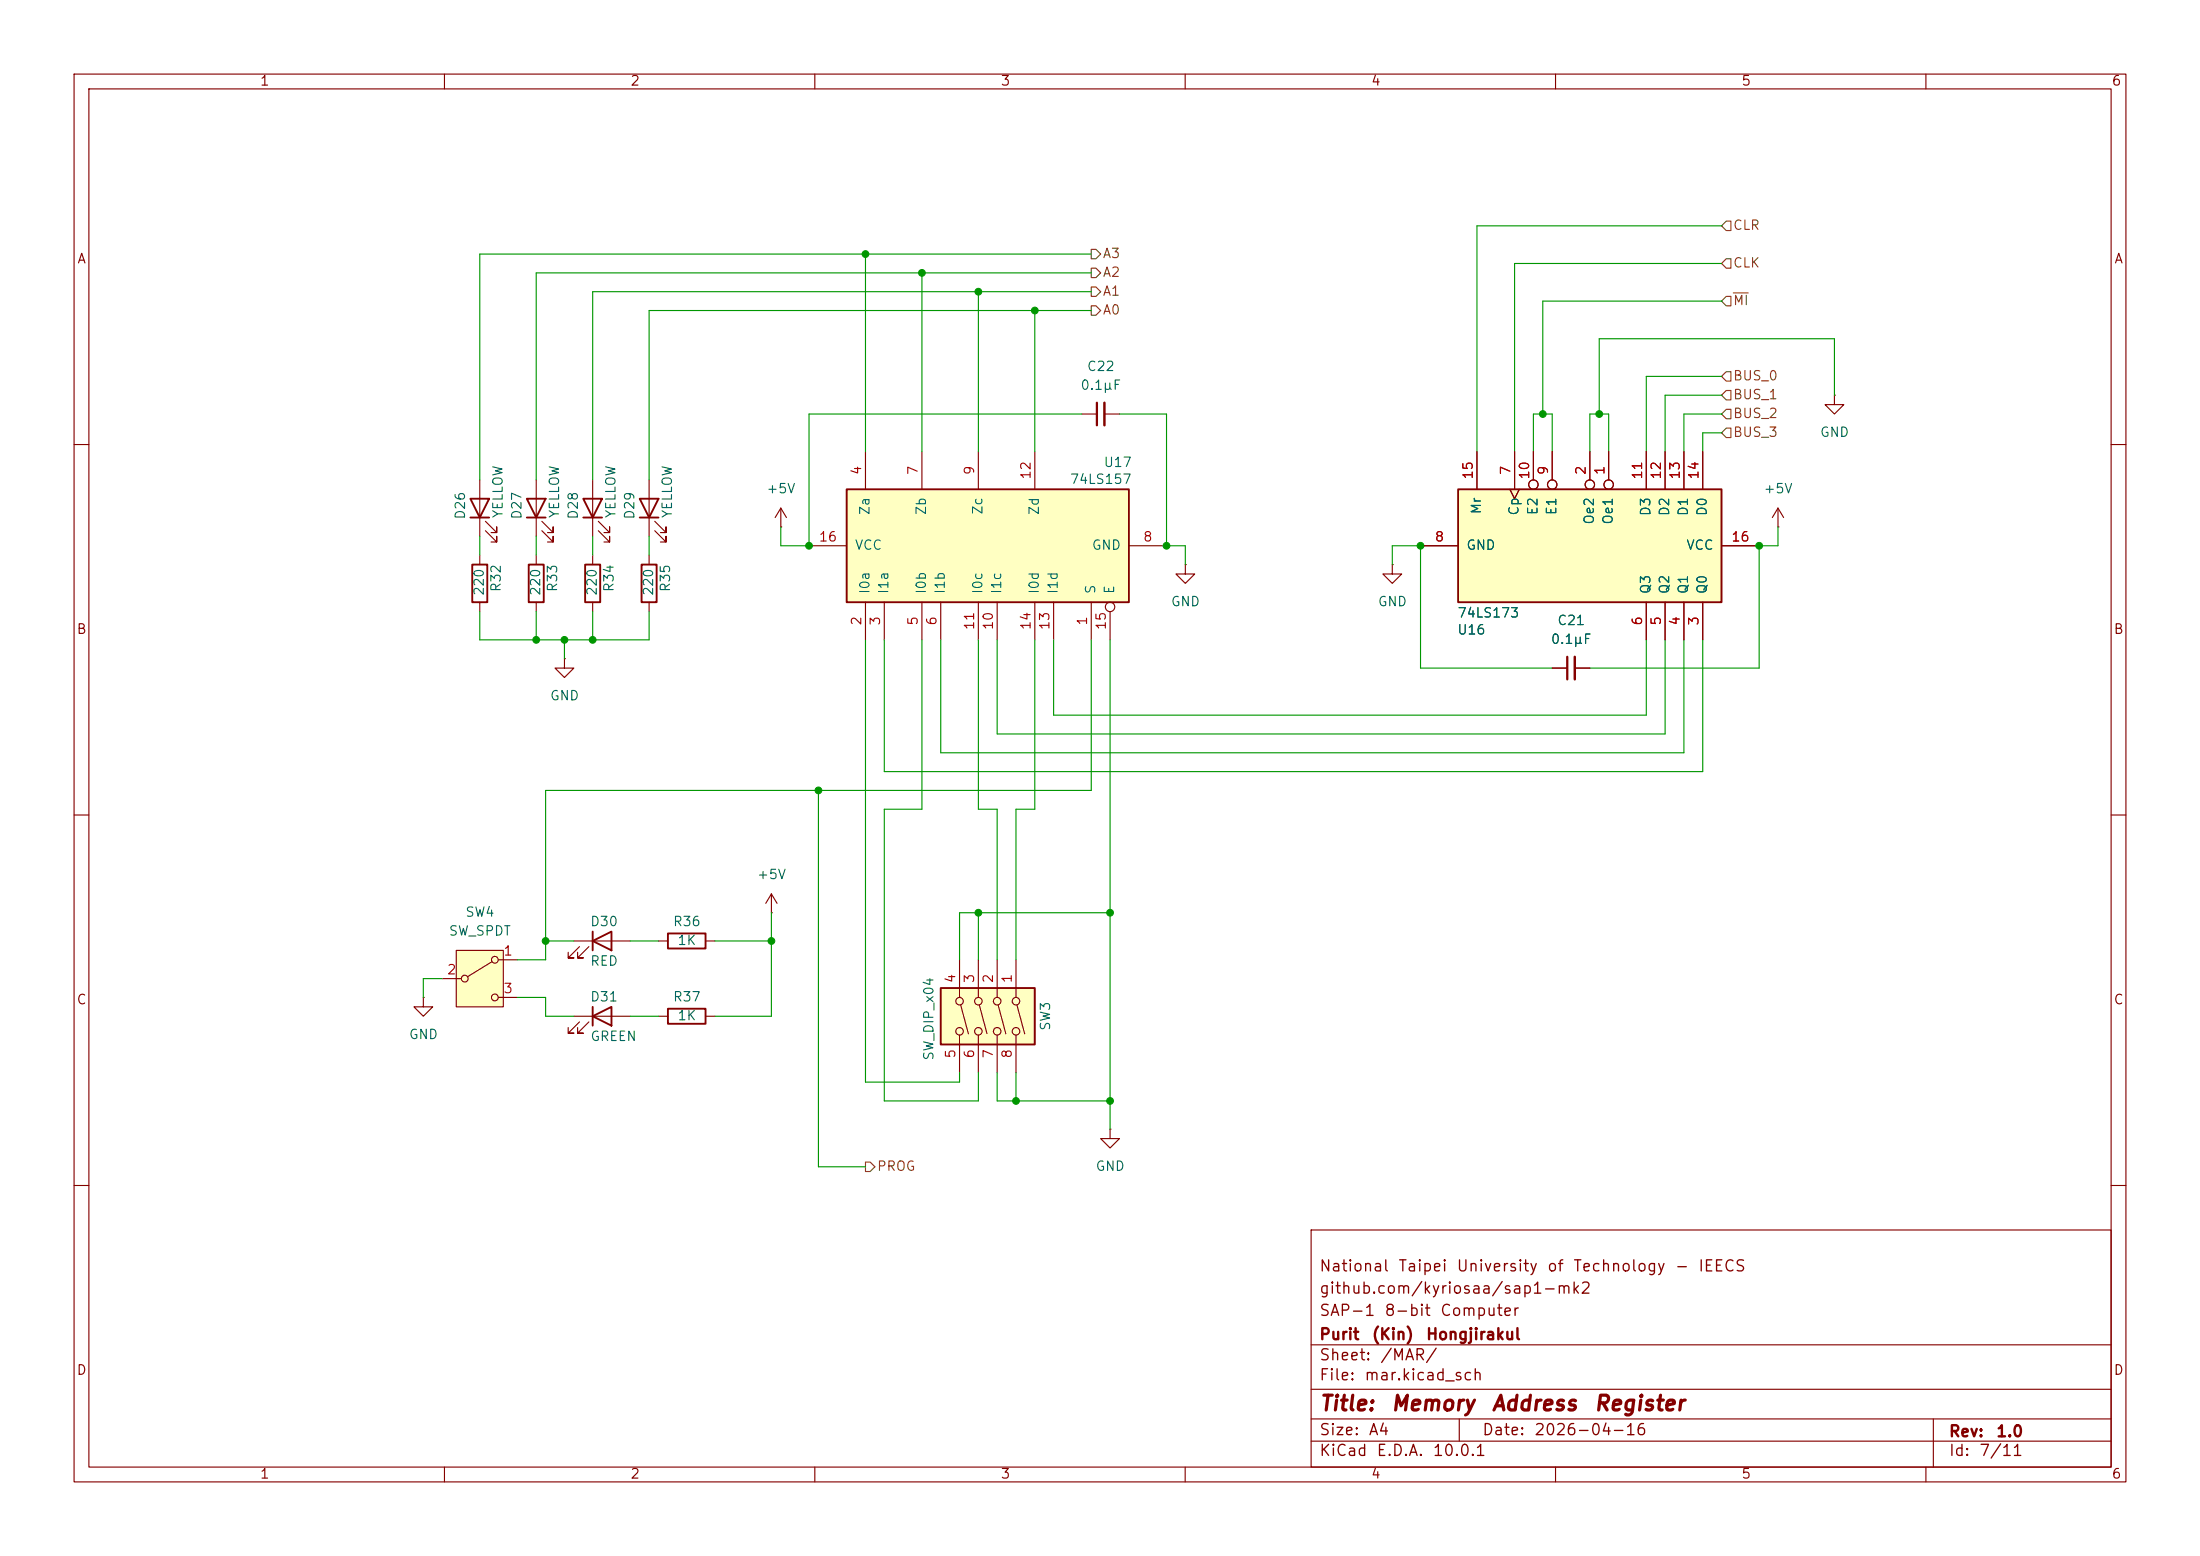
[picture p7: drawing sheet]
<svg xmlns="http://www.w3.org/2000/svg" width="297mm" height="210mm" viewBox="0 0 297 210" stroke-linecap="round" stroke-linejoin="round" font-family="sans-serif">
<g fill="none" stroke="#840000" stroke-width=".15">
<path d="M10 10h277v190h-277zM12 12h273v186h-273zM60 10v2M110 10v2M160 10v2M210 10v2M260 10v2M10 60h2M80 64.8v7.6M80.8 71.6l1.5 1.6v-.8v.8h-.8M80.8 70.4l1.5 1.5v-.8v.8h-.8M87.6 64.8v7.6"/>
<path d="M87.6 74.9v1.3M88.4 71.6l1.5 1.6v-.8v.8h-.7M88.4 70.4l1.5 1.5v-.8v.8h-.7M285 60h2M87.6 81.3v1.3M10 110h2M285 110h2M104.1 123.2h.1M104.1 120.7l-.7 1.2M104.1 120.7l.8 1.2M104.1 120.7v2.5M10 160h2"/>
<path d="M177 166h108v32h-108zM285 160h2M60 198v2M110 198v2M160 198v2M177 194.5h108M177 191.5h108M177 187.5h108M177 181.5h108M197 191.5v3M210 198v2M260 198v2"/>
<path d="M261 191.5v6.5"/>
</g>
<path d="M78.7 67.3h2.6l-1.3 2.6zM78.7 69.9h2.6M86.4 67.3h2.5l-1.3 2.6zM86.4 69.9h2.5M86.6 76.2h2v5.1h-2z" fill="none" stroke="#840000" stroke-width=".25"/>
<path d="M196.8 66h35.6v15.3h-35.6z" fill="#ffffc2"/>
<path d="M196.8 66h35.6v15.3h-35.6z" fill="none" stroke="#840000" stroke-width=".25"/>
<g fill="none" stroke="#840000" stroke-width=".15">
<path d="M146 55.9h2.1M149.1 55.9h2M247.6 53.3v1.3h1.3l-1.3 1.3-1.2-1.3h1.2M247.6 53.3h.1M191.8 73.7h5M199.4 61v5M203.8 66l.7 1.3 .6-1.3M204.5 61v5M207 61v3.8M209.5 61v3.8M214.6 61v3.8M217.2 61v3.8"/>
<path d="M222.2 61v5M224.8 61v5M227.3 61v5M229.9 61v5M232.4 73.7h5.1M240 71.1h.1M240 68.6l-.7 1.3M240 68.6l.8 1.3M240 68.6v2.5M209.5 90.2h2.1M212.6 90.2h2M222.2 81.3v5.1"/>
<path d="M224.8 81.3v5.1M227.3 81.3v5.1M229.9 81.3v5.1M149.9 152.4v1.3h1.2l-1.2 1.2-1.3-1.2h1.3M149.9 152.4h.1"/>
<circle cx="207" cy="65.4" r=".63"/>
<circle cx="209.5" cy="65.4" r=".63"/>
<circle cx="214.6" cy="65.4" r=".63"/>
<circle cx="217.2" cy="65.4" r=".63"/>
</g>
<path d="M148.1 54.4v3M211.6 88.6v3.1" fill="none" stroke="#840000" stroke-width=".3"/>
<path d="M149.1 54.4v3M212.6 88.6v3.1" fill="none" stroke="#840000" stroke-width=".33"/>
<path d="M127 133.4h12.7v7.6h-12.7z" fill="#ffffc2"/>
<g fill="none" stroke="#840000" stroke-width=".15">
<path d="M105.4 71.1h.1M105.4 68.6l-.8 1.3M105.4 68.6l.8 1.3M105.4 68.6v2.5M129.5 129.5v5.1M129.5 139.7v5.1M129.7 135.6l1 3.9M132.1 129.5v5.1M132.1 139.7v5.1M132.2 135.6l1 3.9M134.6 129.5v5.1M134.6 139.7v5.1"/>
<path d="M134.7 135.6l1.1 3.9M137.2 129.5v5.1M137.2 139.7v5.1M137.3 135.6l1 3.9"/>
<circle cx="129.5" cy="135.1" r=".51"/>
<circle cx="129.5" cy="139.2" r=".51"/>
<circle cx="132.1" cy="135.1" r=".51"/>
<circle cx="132.1" cy="139.2" r=".51"/>
<circle cx="134.6" cy="139.2" r=".51"/>
<circle cx="134.6" cy="135.1" r=".51"/>
<circle cx="137.2" cy="135.1" r=".51"/>
<circle cx="137.2" cy="139.2" r=".51"/>
</g>
<path d="M127 133.4h12.7v7.6h-12.7z" fill="none" stroke="#840000" stroke-width=".25"/>
<path d="M114.3 66h38.1v15.3h-38.1z" fill="#ffffc2"/>
<path d="M63.5 67.3h2.5l-1.2 2.6zM63.5 69.9h2.5M63.8 76.2h2v5.1h-2zM71.1 67.3h2.6l-1.3 2.6zM71.1 69.9h2.6M71.4 76.2h2v5.1h-2zM79 76.2h2v5.1h-2zM114.3 66h38.1v15.3h-38.1zM80 137.2l2.5-1.3v2.5zM80 127l2.5-1.3v2.6zM80 125.7v2.6M80 135.9v2.5" fill="none" stroke="#840000" stroke-width=".25"/>
<g fill="none" stroke="#840000" stroke-width=".15">
<path d="M64.8 64.8v7.6M64.8 74.9v1.3M65.5 71.6l1.6 1.6v-.8v.8h-.8M65.5 70.4l1.6 1.5v-.8v.8h-.8M72.4 64.8v7.6M72.4 74.9v1.3M73.2 71.6l1.5 1.6v-.8v.8h-.8M73.2 70.4l1.5 1.5v-.8v.8h-.8M80 74.9v1.3M109.2 73.7h5.1M116.8 61v5M124.5 61v5"/>
<path d="M132.1 61v5M139.7 61v5M152.4 73.7h5.1M160 76.2v1.3h1.3l-1.3 1.2-1.3-1.2h1.3M160 76.2h.1M188 76.2v1.3h1.2l-1.2 1.2-1.3-1.2h1.3M188 76.2h.1M64.8 81.3v1.3M72.4 81.3v1.3M76.2 88.9v1.3h1.3l-1.3 1.2-1.3-1.2h1.3M76.2 88.9h.1M80 81.3v1.3"/>
<path d="M116.8 81.3v5.1M119.4 81.3v5.1M124.5 81.3v5.1M127 81.3v5.1M132.1 81.3v5.1M134.6 81.3v5.1M139.7 81.3v5.1M142.2 81.3v5.1M147.3 81.3v5.1M149.9 82.6v3.8M57.1 134.6v1.3h1.3l-1.3 1.3-1.2-1.3h1.2M57.1 134.6h.1"/>
<path d="M77.5 137.2h7.6M77.5 127h7.6M78.2 137.9l-1.5 1.5h.8h-.8v-.7M78.2 127.8l-1.5 1.5h.8h-.8v-.8M79.5 137.9l-1.5 1.5h.7h-.7v-.7M79.5 127.8l-1.5 1.5h.7h-.7v-.8"/>
<circle cx="149.9" cy="81.9" r=".63"/>
</g>
<path d="M61.6 128.3h6.3v7.6h-6.3z" fill="#ffffc2"/>
<g fill="none" stroke="#840000" stroke-width=".15">
<path d="M191.8 73.7h5M199.4 61v5M203.8 66l.7 1.3 .6-1.3M204.5 61v5M207 61v3.8M209.5 61v3.8M214.6 61v3.8M217.2 61v3.8M222.2 61v5M224.8 61v5M227.3 61v5M229.9 61v5"/>
<path d="M232.4 73.7h5.1M209.5 90.2h2.1M212.6 90.2h2M222.2 81.3v5.1M224.8 81.3v5.1M227.3 81.3v5.1M229.9 81.3v5.1M59.7 132.1h2.5M61.6 128.3h6.3v7.6h-6.3zM66.4 129.8l-3.3 2M67.3 129.5h2.5M67.3 134.6h2.5"/>
<path d="M88.9 127h1.3M88.9 137.2h1.3M95.2 127h1.3M95.2 137.2h1.3"/>
<circle cx="207" cy="65.4" r=".63"/>
<circle cx="209.5" cy="65.4" r=".63"/>
<circle cx="214.6" cy="65.4" r=".63"/>
<circle cx="217.2" cy="65.4" r=".63"/>
<circle cx="62.7" cy="132.1" r=".46"/>
<circle cx="66.8" cy="134.6" r=".46"/>
<circle cx="66.8" cy="129.5" r=".46"/>
</g>
<path d="M90.2 126h5v2h-5zM90.2 136.1h5v2.1h-5z" fill="none" stroke="#840000" stroke-width=".25"/>
<g fill="none" stroke="#725600" stroke-width=".15">
<path d="M147.3 38.7h.7l.6 .7-.6 .6h-.7zM147.3 33.7h.7l.6 .6-.6 .6h-.7zM147.3 36.2h.7l.6 .6-.6 .7h-.7zM233 34.9h.7v1.3h-.7l-.6-.6zM233 29.8h.7v1.3h-.7l-.6-.6zM234 39.5h2M147.3 41.3h.7l.6 .6-.6 .6h-.7zM233 40h.7v1.3h-.7l-.6-.7zM233 50.2h.7v1.2h-.7l-.6-.6zM233 52.7h.7v1.3h-.7l-.6-.7zM233 55.2h.7v1.3h-.7l-.6-.6zM233 57.8h.7v1.3h-.7l-.6-.7z"/>
<path d="M116.8 156.8h.7l.6 .7-.6 .6h-.7z"/>
</g>
<g fill="none" stroke="#009600" stroke-width=".15">
<path d="M116.8 34.3v26.7M124.5 36.8v24.2M132.1 39.4v21.6M147.3 39.4h-67.3v25.4M147.3 34.3h-82.5v30.5M147.3 36.8h-74.9v28M232.4 35.6h-27.9v25.4M232.4 30.5h-33v30.5M139.7 41.9v19.1M146 55.9h-36.8v17.8h-3.8v-2.6M147.3 41.9h-59.7v22.9M151.1 55.9h6.4v17.8h2.5v2.5"/>
<path d="M232.4 55.9h-5.1v5.1M232.4 40.6h-24.1v15.3M232.4 53.3h-7.6v7.7M232.4 50.8h-10.2v10.2M232.4 58.4h-2.5v2.6M247.6 53.3v-7.6h-31.7v10.2M64.8 72.4v2.5M72.4 72.4v2.5M80 72.4v2.5M87.6 72.4v2.5M188 76.2v-2.5h3.8v16.5h17.7M207 61v-5.1h2.5v5.1"/>
<path d="M214.6 61v-5.1h2.6v5.1M240 71.1v2.6h-2.5v16.5h-22.9M64.8 82.6v3.8h22.8v-3.8M72.4 82.6v3.8M76.2 86.4v2.5M80 82.6v3.8M116.8 86.4v59.7h12.7v-1.3M119.4 86.4v17.7h110.5v-17.7M124.5 86.4v22.8h-5.1v39.4h12.7v-3.8M127 86.4v15.2h100.3v-15.2M132.1 86.4v22.8h2.5v20.3M134.6 86.4v12.7h90.2v-12.7"/>
<path d="M139.7 86.4v22.8h-2.5v20.3M142.2 86.4v10.1h80v-10.1M147.3 86.4v20.3h-73.6v22.8h-3.9M149.9 86.4v66M110.5 106.7v50.8h6.3M59.7 132.1h-2.6v2.5M69.8 134.6h3.9v2.6h3.8M73.7 127h3.8M85.1 127h3.8M85.1 137.2h3.8M96.5 127h7.6M104.1 123.2v14h-7.6"/>
<path d="M132.1 123.2v6.3M149.9 123.2h-20.4v6.3M134.6 144.8v3.8h15.3M137.2 144.8v3.8"/>
</g>
<g fill="#009600" stroke="#009600" stroke-width=".14">
<circle cx="116.8" cy="34.3" r=".46"/>
<circle cx="132.1" cy="39.4" r=".46"/>
<circle cx="124.5" cy="36.8" r=".46"/>
<circle cx="139.7" cy="41.9" r=".46"/>
<circle cx="109.2" cy="73.7" r=".46"/>
<circle cx="157.5" cy="73.7" r=".46"/>
<circle cx="191.8" cy="73.7" r=".46"/>
<circle cx="215.9" cy="55.9" r=".46"/>
<circle cx="208.3" cy="55.9" r=".46"/>
<circle cx="104.1" cy="127" r=".46"/>
<circle cx="149.9" cy="123.2" r=".46"/>
<circle cx="110.5" cy="106.7" r=".46"/>
<circle cx="132.1" cy="123.2" r=".46"/>
<circle cx="149.9" cy="148.6" r=".46"/>
<circle cx="137.2" cy="148.6" r=".46"/>
<circle cx="80" cy="86.4" r=".46"/>
<circle cx="73.7" cy="127" r=".46"/>
<circle cx="72.4" cy="86.4" r=".46"/>
<circle cx="76.2" cy="86.4" r=".46"/>
<circle cx="237.5" cy="73.7" r=".46"/>
</g>
<g font-size="2" fill="#840000">
<text x="178" y="190.9">Title:</text>
<text x="187.7" y="190.9">Memory</text>
<text x="201.2" y="190.9">Address</text>
<text x="215.1" y="190.9">Register</text>
</g>
<g font-size="1.5" fill="#840000">
<text x="178" y="172">National</text>
<text x="188.7" y="172">Taipei</text>
<text x="196.5" y="172">University</text>
<text x="208.8" y="172">of</text>
<text x="212.3" y="172">Technology</text>
<text x="226" y="172">-</text>
<text x="229.2" y="172">IEECS</text>
<text x="178" y="178">SAP-1</text>
<text x="178" y="175">github.com/kyriosaa/sap1-mk2</text>
<text x="186.8" y="178">8-bit</text>
<text x="194.3" y="178">Computer</text>
<text x="178" y="184">Sheet:</text>
<text x="178" y="181.2">Purit</text>
<text x="185.1" y="181.2">(Kin)</text>
<text x="186.2" y="184">/MAR/</text>
<text x="192.4" y="181.2">Hongjirakul</text>
<text x="178" y="186.7">File:</text>
<text x="184.1" y="186.7">mar.kicad_sch</text>
<text x="178" y="196.9">KiCad</text>
<text x="178" y="194.1">Size:</text>
<text x="184.7" y="194.1">A4</text>
<text x="185.7" y="196.9">E.D.A.</text>
<text x="193.3" y="196.9">10.0.1</text>
<text x="200" y="194.1">Date:</text>
<text x="207" y="194.1">2026-04-16</text>
<text x="263" y="194.3">Rev:</text>
<text x="263" y="196.9">Id:</text>
<text x="267.1" y="196.9">7/11</text>
<text x="269.4" y="194.3">1.0</text>
</g>
<g font-size="1.3" fill="#840000">
<text x="35" y="11.9">1</text>
<text x="85" y="11.9">2</text>
<text x="135" y="11.9">3</text>
<text x="185" y="11.9">4</text>
<text x="235" y="11.9">5</text>
<text x="285" y="11.9">6</text>
<text x="10.3" y="35.9">A</text>
<text x="285.3" y="35.9">A</text>
<text x="10.3" y="85.9">B</text>
<text x="285.3" y="85.9">B</text>
<text x="10.3" y="135.9">C</text>
<text x="285.3" y="135.9">C</text>
<text x="10.3" y="185.9">D</text>
<text x="285.3" y="185.9">D</text>
<text x="35" y="199.9">1</text>
<text x="85" y="199.9">2</text>
<text x="135" y="199.9">3</text>
<text x="185" y="199.9">4</text>
<text x="235" y="199.9">5</text>
<text x="285" y="199.9">6</text>
</g>
<g font-size="1.3" fill="#725600">
<text x="148.8" y="35.2">A3</text>
<text x="233.9" y="31.3">CLR</text>
<text x="148.8" y="40.2">A1</text>
<text x="148.8" y="37.7">A2</text>
<text x="233.9" y="41.5">MI</text>
<text x="233.9" y="36.4">CLK</text>
<text x="148.8" y="42.8">A0</text>
<text x="233.9" y="51.7">BUS_0</text>
<text x="233.9" y="54.2">BUS_1</text>
<text x="233.9" y="56.7">BUS_2</text>
<text x="233.9" y="59.3">BUS_3</text>
<text x="118.3" y="158.3">PROG</text>
</g>
<g font-size="1.3" fill="#006464">
<text x="145.8" y="52.9">0.1μF</text>
<text x="146.7" y="50.4">C22</text>
<text x="245.6" y="59.3">GND</text>
<text x="144.3" y="65.6">74LS157</text>
<text x="148.9" y="63.3">U17</text>
<text x="63.1" y="70.2" transform="rotate(-90 63.1 70.2)">D26</text>
<text x="68.2" y="70" transform="rotate(-90 68.2 70)">YELLOW</text>
<text x="70.7" y="70.2" transform="rotate(-90 70.7 70.2)">D27</text>
<text x="75.8" y="70" transform="rotate(-90 75.8 70)">YELLOW</text>
<text x="78.3" y="70.2" transform="rotate(-90 78.3 70.2)">D28</text>
<text x="83.4" y="70" transform="rotate(-90 83.4 70)">YELLOW</text>
<text x="86" y="70.2" transform="rotate(-90 86 70.2)">D29</text>
<text x="91" y="70" transform="rotate(-90 91 70)">YELLOW</text>
<text x="103.4" y="66.9">+5V</text>
<text x="117.7" y="69.6" transform="rotate(-90 117.7 69.6)">Za</text>
<text x="125.3" y="69.6" transform="rotate(-90 125.3 69.6)">Zb</text>
<text x="132.9" y="69.6" transform="rotate(-90 132.9 69.6)">Zc</text>
<text x="140.6" y="69.6" transform="rotate(-90 140.6 69.6)">Zd</text>
<text x="200.3" y="69.5" transform="rotate(-90 200.3 69.5)">Mr</text>
<text x="205.3" y="69.7" transform="rotate(-90 205.3 69.7)">Cp</text>
<text x="207.9" y="69.6" transform="rotate(-90 207.9 69.6)">E2</text>
<text x="210.4" y="69.6" transform="rotate(-90 210.4 69.6)">E1</text>
<text x="215.5" y="70.9" transform="rotate(-90 215.5 70.9)">Oe2</text>
<text x="218" y="70.9" transform="rotate(-90 218 70.9)">Oe1</text>
<text x="223.1" y="69.7" transform="rotate(-90 223.1 69.7)">D3</text>
<text x="225.7" y="69.7" transform="rotate(-90 225.7 69.7)">D2</text>
<text x="228.2" y="69.7" transform="rotate(-90 228.2 69.7)">D1</text>
<text x="230.7" y="69.7" transform="rotate(-90 230.7 69.7)">D0</text>
<text x="238" y="66.9">+5V</text>
<text x="115.3" y="74.5">VCC</text>
<text x="147.3" y="74.5">GND</text>
<text x="197.9" y="74.5">GND</text>
<text x="227.6" y="74.5">VCC</text>
<text x="65.6" y="80.5" transform="rotate(-90 65.6 80.5)">220</text>
<text x="67.9" y="80" transform="rotate(-90 67.9 80)">R32</text>
<text x="73.3" y="80.5" transform="rotate(-90 73.3 80.5)">220</text>
<text x="75.5" y="80" transform="rotate(-90 75.5 80)">R33</text>
<text x="80.9" y="80.5" transform="rotate(-90 80.9 80.5)">220</text>
<text x="83.2" y="80" transform="rotate(-90 83.2 80)">R34</text>
<text x="88.5" y="80.5" transform="rotate(-90 88.5 80.5)">220</text>
<text x="90.8" y="80" transform="rotate(-90 90.8 80)">R35</text>
<text x="117.7" y="80.3" transform="rotate(-90 117.7 80.3)">I0a</text>
<text x="120.2" y="80.3" transform="rotate(-90 120.2 80.3)">I1a</text>
<text x="125.3" y="80.3" transform="rotate(-90 125.3 80.3)">I0b</text>
<text x="127.9" y="80.3" transform="rotate(-90 127.9 80.3)">I1b</text>
<text x="132.9" y="80.3" transform="rotate(-90 132.9 80.3)">I0c</text>
<text x="135.5" y="80.3" transform="rotate(-90 135.5 80.3)">I1c</text>
<text x="140.6" y="80.3" transform="rotate(-90 140.6 80.3)">I0d</text>
<text x="143.1" y="80.3" transform="rotate(-90 143.1 80.3)">I1d</text>
<text x="148.2" y="80.3" transform="rotate(-90 148.2 80.3)">S</text>
<text x="150.7" y="80.3" transform="rotate(-90 150.7 80.3)">E</text>
<text x="158" y="82.1">GND</text>
<text x="185.9" y="82.1">GND</text>
<text x="196.7" y="83.7">74LS173</text>
<text x="223.1" y="80.3" transform="rotate(-90 223.1 80.3)">Q3</text>
<text x="225.7" y="80.3" transform="rotate(-90 225.7 80.3)">Q2</text>
<text x="228.2" y="80.3" transform="rotate(-90 228.2 80.3)">Q1</text>
<text x="230.7" y="80.3" transform="rotate(-90 230.7 80.3)">Q0</text>
<text x="196.7" y="86">U16</text>
<text x="209.3" y="87.2">0.1μF</text>
<text x="210.2" y="84.7">C21</text>
<text x="74.2" y="94.8">GND</text>
<text x="102.1" y="119">+5V</text>
<text x="62.7" y="124.1">SW4</text>
<text x="79.6" y="125.3">D30</text>
<text x="90.8" y="125.3">R36</text>
<text x="60.5" y="126.6">SW_SPDT</text>
<text x="79.6" y="130.7">RED</text>
<text x="91.4" y="127.9">1K</text>
<text x="79.6" y="135.5">D31</text>
<text x="90.8" y="135.5">R37</text>
<text x="55.1" y="140.6">GND</text>
<text x="79.6" y="140.8">GREEN</text>
<text x="91.4" y="138">1K</text>
<text x="126.3" y="143.2" transform="rotate(-90 126.3 143.2)">SW_DIP_x04</text>
<text x="142.1" y="139.2" transform="rotate(-90 142.1 139.2)">SW3</text>
<text x="147.8" y="158.3">GND</text>
</g>
<g font-size="1.3" fill="#a90000">
<text x="116.6" y="64.2" transform="rotate(-90 116.6 64.2)">4</text>
<text x="124.2" y="64.2" transform="rotate(-90 124.2 64.2)">7</text>
<text x="131.8" y="64.2" transform="rotate(-90 131.8 64.2)">9</text>
<text x="139.4" y="64.8" transform="rotate(-90 139.4 64.8)">12</text>
<text x="199.1" y="64.8" transform="rotate(-90 199.1 64.8)">15</text>
<text x="204.2" y="64.2" transform="rotate(-90 204.2 64.2)">7</text>
<text x="206.8" y="64.8" transform="rotate(-90 206.8 64.8)">10</text>
<text x="209.3" y="64.2" transform="rotate(-90 209.3 64.2)">9</text>
<text x="214.4" y="64.2" transform="rotate(-90 214.4 64.2)">2</text>
<text x="216.9" y="64.2" transform="rotate(-90 216.9 64.2)">1</text>
<text x="222" y="64.8" transform="rotate(-90 222 64.8)">11</text>
<text x="224.5" y="64.8" transform="rotate(-90 224.5 64.8)">12</text>
<text x="227.1" y="64.8" transform="rotate(-90 227.1 64.8)">13</text>
<text x="229.6" y="64.8" transform="rotate(-90 229.6 64.8)">14</text>
<text x="110.4" y="73.4">16</text>
<text x="154.2" y="73.4">8</text>
<text x="193.6" y="73.4">8</text>
<text x="233.6" y="73.4">16</text>
<text x="116.6" y="84.5" transform="rotate(-90 116.6 84.5)">2</text>
<text x="119.1" y="84.5" transform="rotate(-90 119.1 84.5)">3</text>
<text x="124.2" y="84.5" transform="rotate(-90 124.2 84.5)">5</text>
<text x="126.7" y="84.5" transform="rotate(-90 126.7 84.5)">6</text>
<text x="131.8" y="85.1" transform="rotate(-90 131.8 85.1)">11</text>
<text x="134.4" y="85.1" transform="rotate(-90 134.4 85.1)">10</text>
<text x="139.4" y="85.1" transform="rotate(-90 139.4 85.1)">14</text>
<text x="142" y="85.1" transform="rotate(-90 142 85.1)">13</text>
<text x="147.1" y="84.5" transform="rotate(-90 147.1 84.5)">1</text>
<text x="149.6" y="85.1" transform="rotate(-90 149.6 85.1)">15</text>
<text x="222" y="84.5" transform="rotate(-90 222 84.5)">6</text>
<text x="224.5" y="84.5" transform="rotate(-90 224.5 84.5)">5</text>
<text x="227.1" y="84.5" transform="rotate(-90 227.1 84.5)">4</text>
<text x="229.6" y="84.5" transform="rotate(-90 229.6 84.5)">3</text>
<text x="60.3" y="131.8">2</text>
<text x="67.9" y="129.3">1</text>
<text x="67.9" y="134.4">3</text>
<text x="129.3" y="132.8" transform="rotate(-90 129.3 132.8)">4</text>
<text x="131.8" y="132.8" transform="rotate(-90 131.8 132.8)">3</text>
<text x="134.4" y="132.8" transform="rotate(-90 134.4 132.8)">2</text>
<text x="136.9" y="132.8" transform="rotate(-90 136.9 132.8)">1</text>
<text x="129.3" y="142.9" transform="rotate(-90 129.3 142.9)">5</text>
<text x="131.8" y="142.9" transform="rotate(-90 131.8 142.9)">6</text>
<text x="134.4" y="142.9" transform="rotate(-90 134.4 142.9)">7</text>
<text x="136.9" y="142.9" transform="rotate(-90 136.9 142.9)">8</text>
</g>
</svg>
